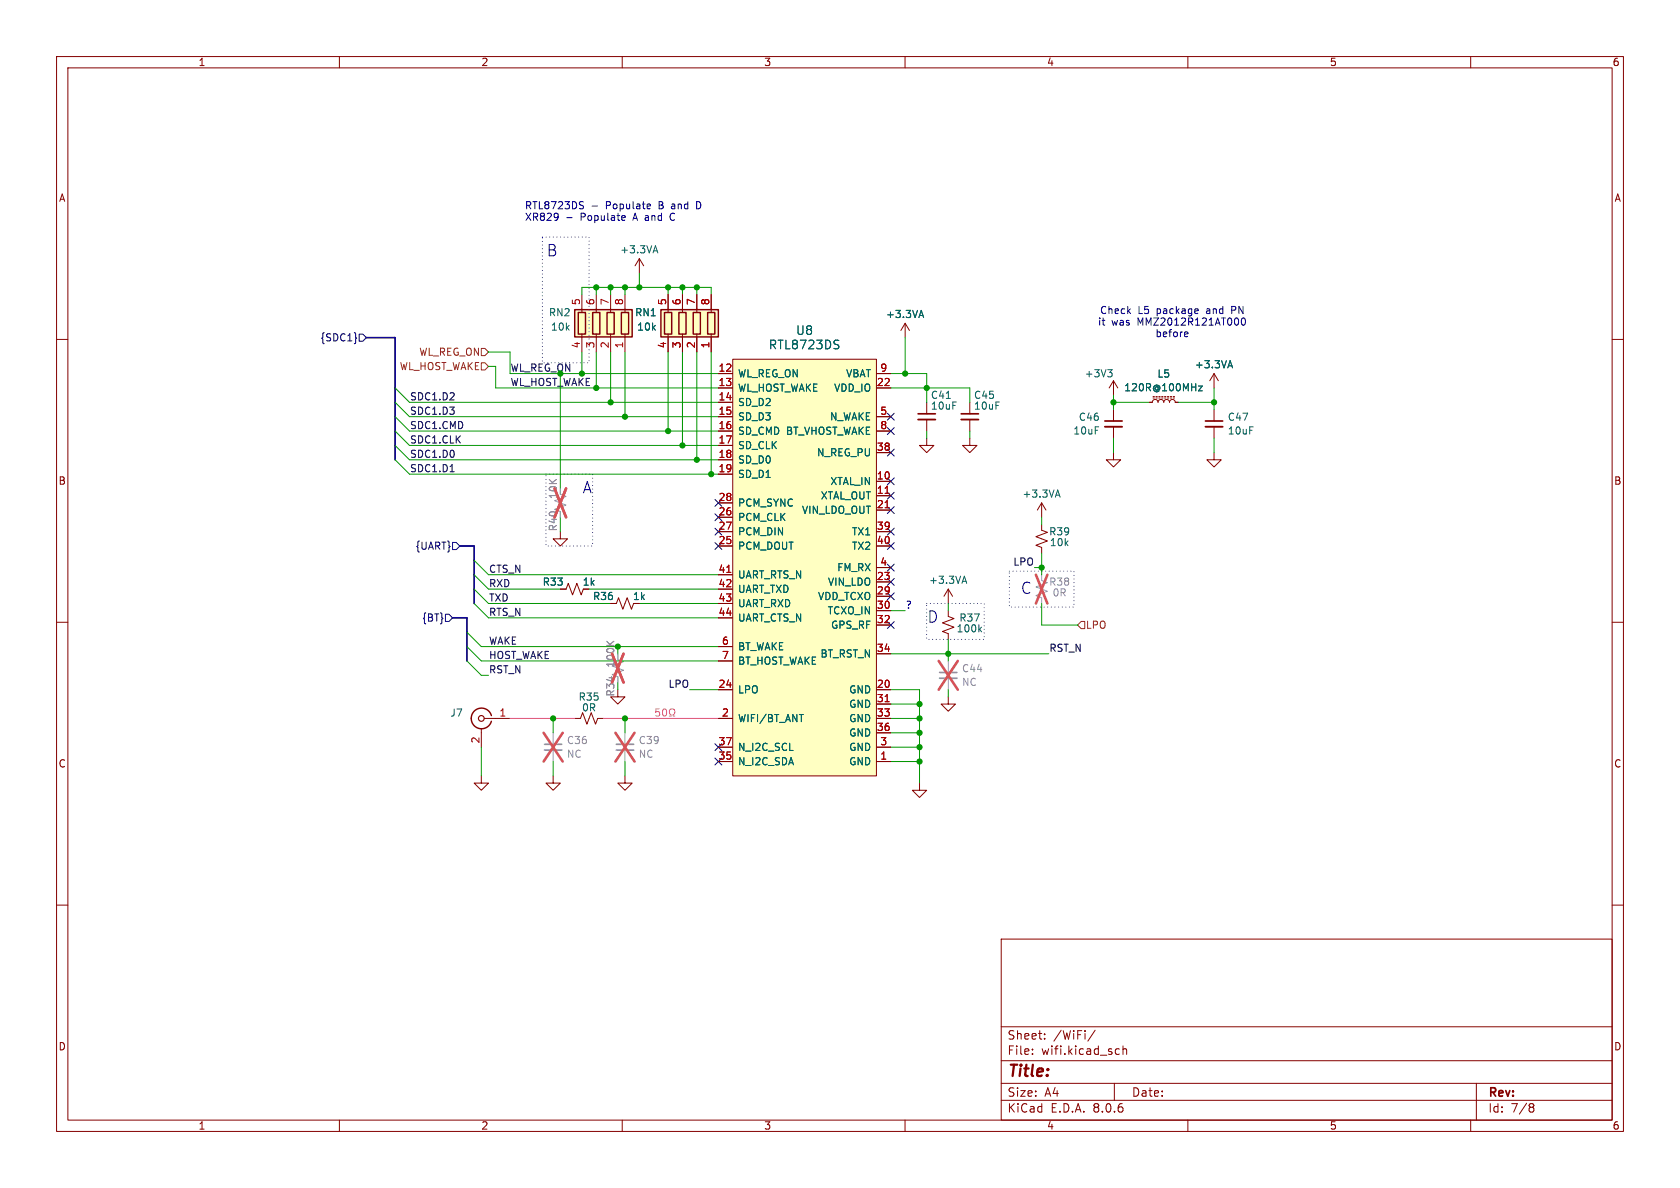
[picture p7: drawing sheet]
<svg xmlns="http://www.w3.org/2000/svg" width="297mm" height="210mm" viewBox="0 0 297 210" stroke-linecap="round" stroke-linejoin="round" font-family="sans-serif">
<g fill="none" stroke="#840000" stroke-width=".18">
<path d="M10 10h277v190h-277zM12 12h273v186h-273zM60 10v2M110 10v2M160 10v2M210 10v2M260 10v2M10 60h2M113 45.7l-.7 1.3M113 45.7v2.6M113 45.7l.8 1.3M160 57.2l-.7 1.2"/>
<path d="M160 57.2v2.5M160 57.2l.8 1.2M285 60h2M10 110h2M285 110h2M97.8 137.2v1.2h1.3l-1.3 1.3-1.3-1.3h1.3M10 160h2M285 160h2M177 166h108v32h-108zM60 198v2M110 198v2M160 198v2"/>
<path d="M177 194.5h108M177 191.5h108M177 187.5h108M177 181.5h108M182.5 186.3v.1M182.5 185.5v.1M184.7 183.6v.1M184.7 182.8v.1M193.6 182.1l-1.3 2M197 191.5v3M197.5 185.4l.4 .1M197.9 186.3l-.4 .1"/>
<path d="M198.5 185.5l.2-.1 .4 .1 .1 .9M198.5 184.9v1.5M210 198v2M260 198v2M261 191.5v6.5M270.6 195.1h.3l.3 .3-.3 .3M270.6 195.7h.3M270.9 195.7l.2 .2 .1 .4-.3 .3h-.3"/>
</g>
<path d="M115.6 44.3h.6M115.9 43.4l.4 1.3M162.6 55.8h.6M162.9 54.9l.4 1.2" fill="none" stroke="#006464" stroke-width=".18"/>
<path d="M96.3 132.6h3" fill="none" stroke="#a1a1a1" stroke-width=".33"/>
<path d="M96.3 131.6h3" fill="none" stroke="#a1a1a1" stroke-width=".3"/>
<path d="M97.8 129.5v2.1M97.8 132.6v2" fill="none" stroke="#a1a1a1" stroke-width=".18"/>
<path d="M96.1 129.5l3.4 5.1M99.5 129.5l-3.4 5.1" fill="none" stroke="#e65255" stroke-width=".46"/>
<path d="M129.5 63.5h25.4v73.7h-25.4z" fill="#ffffc2"/>
<g fill="none" stroke="#840000" stroke-width=".18">
<path d="M127 66h2.5M127 68.6h2.5M127 71.1h2.5M127 73.7h2.5M127 76.2h2.5M127 78.7h2.5M129.5 63.5h25.4v73.7h-25.4zM155 66h2.5M155 68.6h2.5M155 73.7h2.5M155 76.2h2.5M127 81.3h2.5"/>
<path d="M127 83.8h2.5M127 96.5h2.5M127 91.4h2.5M127 94h2.5M127 88.9h2.5M155 85.1h2.5M155 87.6h2.5M155 90.2h2.5M155 96.5h2.5M155 94h2.5M155 80h2.5M127 101.6h2.5"/>
<path d="M127 104.1h2.5M127 106.7h2.5M127 109.2h2.5M127 114.3h2.5M127 116.8h2.5M155 102.9h2.5M155 105.4h2.5M155 108h2.5M155 110.5h2.5M155 115.6h2.5M155 100.3h2.5M85.1 137.2v1.2h1.3l-1.3 1.3-1.3-1.3h1.3"/>
<path d="M85.1 128.8v3.3M85.6 127h4.6M109.2 121.9v1.3h1.3l-1.3 1.3-1.3-1.3h1.3M110.5 137.2v1.2h1.3l-1.3 1.3-1.3-1.3h1.3M127 134.6h2.5M127 127h2.5M127 121.9h2.5M127 132.1h2.5M155 134.6h2.5M155 127h2.5M155 121.9h2.5M155 132.1h2.5"/>
<path d="M155 124.5h2.5M155 129.5h2.5"/>
</g>
<path d="M156.5 87.2h.7M156.5 89.8h.7M128.5 101.2h.7M156.5 124h.7" fill="none" stroke="#a90000" stroke-width=".18"/>
<path d="M148 60.9l.3 .3-.1 .3-.2 .2M148.1 60.1l.2 .1M141.3 126.3h.7" fill="none" stroke="#006464" stroke-width=".18"/>
<path d="M109.2 116.6l1 .4-2 .7 2 .8-2 .8 1 .3M184.1 101.6v1l1.1 .4-2.1 .8 2.1 .7-2.1 .8 1 .4v1M110.5 129.5v2.1M110.5 132.6v2" fill="none" stroke="#a1a1a1" stroke-width=".18"/>
<path d="M108.2 115.6l2 5.1M110.2 115.6l-2 5.1M183.1 101.6l2.1 5.1M185.2 101.6l-2.1 5.1M108.8 129.5l3.4 5.1M112.2 129.5l-3.4 5.1" fill="none" stroke="#e65255" stroke-width=".46"/>
<path d="M109 132.6h3" fill="none" stroke="#a1a1a1" stroke-width=".33"/>
<path d="M109 131.6h3" fill="none" stroke="#a1a1a1" stroke-width=".3"/>
<path d="M86.9 126.5a1.81 1.81 0 0 0-2.8-1 1.81 1.81 0 0 0 0 3 1.81 1.81 0 0 0 2.8-1" fill="none" stroke="#840000" stroke-width=".25"/>
<circle cx="85.1" cy="127" r=".51" fill="none" stroke="#840000" stroke-width=".2"/>
<path d="M107.3 113.4l.7 .7M108.5 113.4l-.7 .5" fill="none" stroke="#989898" stroke-width=".18"/>
<path d="M116.8 54.7h10.2v4.9h-10.2z" fill="#ffffc2"/>
<path d="M116.8 54.7h10.2v4.9h-10.2zM117.5 55.2h1.2v3.9h-1.2zM120 55.2h1.3v3.9h-1.3zM122.6 55.2h1.2v3.9h-1.2zM125.1 55.2h1.3v3.9h-1.3z" fill="none" stroke="#840000" stroke-width=".25"/>
<path d="M118.1 52.1v3.1M118.1 59.1v3.1M120.6 52.1v3.1M120.6 59.1v3.1M123.2 52.1v3.1M123.2 59.1v3.1M125.7 52.1v3.1M125.7 59.1v3.1" fill="none" stroke="#840000" stroke-width=".18"/>
<path d="M101.6 54.7h10.2v4.9h-10.2z" fill="#ffffc2"/>
<path d="M101.6 54.7h10.2v4.9h-10.2zM102.2 55.2h1.3v3.9h-1.3zM104.8 55.2h1.2v3.9h-1.2zM107.3 55.2h1.3v3.9h-1.3zM109.9 55.2h1.2v3.9h-1.2z" fill="none" stroke="#840000" stroke-width=".25"/>
<g fill="none" stroke="#840000" stroke-width=".18">
<path d="M102.9 52.1v3.1M102.9 59.1v3.1M105.4 52.1v3.1M105.4 59.1v3.1M107.9 52.1v3.1M107.9 59.1v3.1M110.5 52.1v3.1M110.5 59.1v3.1M118.1 52.1v2.5M118.1 59.7v2.5M120.6 52.1v2.5M120.6 59.7v2.5"/>
<path d="M123.2 52.1v2.5M123.2 59.7v2.5M125.7 52.1v2.5M125.7 59.7v2.5M127 71.1h2.5M127 66h2.5M127 68.6h2.5M127 73.7h2.5M127 76.2h2.5M127 78.7h2.5M155 66h2.5M155 68.6h2.5"/>
<path d="M155 73.7h2.5M155 76.2h2.5M163.8 77.5v1.2h1.3l-1.3 1.3-1.2-1.3h1.2M163.8 71.1v2.1M163.8 74.2v2M171.4 77.5v1.2h1.3l-1.3 1.3-1.2-1.3h1.2M171.4 71.1v2.1M171.4 74.2v2M196.8 67.3l-.7 1.3M196.8 67.3v2.6M196.8 72.4v2M196.8 75.4v2.1"/>
<path d="M196.8 67.3l.8 1.3M203.2 71.1h.5l.2-.3 .3-.2 .4 .2 .1 .3 .2-.3 .3-.2 .4 .2 .1 .3 .2-.3 .3-.2 .4 .2 .2 .3 .1-.3 .4-.2 .3 .2 .2 .3h.5M203.8 70.4h.3M203.8 70.1h.3M204.3 70.4h.3M204.3 70.1h.3M204.9 70.4h.2M204.9 70.1h.2M205.4 70.4h.2M205.4 70.1h.2M205.9 70.4h.2M205.9 70.1h.2"/>
<path d="M206.4 70.4h.2M206.4 70.1h.2M206.9 70.4h.2M206.9 70.1h.2M207.4 70.4h.2M207.4 70.1h.2M214.6 66l-.7 1.3M214.6 66v2.6M214.6 72.4v2M214.6 75.4v2.1M214.6 66l.8 1.3M99.1 94v1.3h1.2l-1.2 1.2-1.3-1.2h1.3"/>
<path d="M127 81.3h2.5M127 83.8h2.5M127 96.5h2.5M127 91.4h2.5M127 94h2.5M127 88.9h2.5M155 85.1h2.5M155 87.6h2.5M155 90.2h2.5M155 96.5h2.5M155 94h2.5M155 80h2.5"/>
<path d="M184.1 92.7v1l1.1 .4-2.1 .8 2.1 .7-2.1 .8 1 .4v1M184.1 88.9v2.5M184.1 88.9l-.7 1.3M184.1 88.9l.8 1.3M196.8 80v1.3h1.3l-1.3 1.3-1.2-1.3h1.2M214.6 80v1.3h1.3l-1.3 1.3-1.2-1.3h1.2M99.1 104.1h1l.4-1 .7 2.1 .8-2.1 .7 2.1 .4-1.1M107.9 106.7h1.1l.3-1 .8 2 .8-2 .7 2 .4-1M127 106.7h2.5M127 104.1h2.5M127 101.6h2.5M127 109.2h2.5"/>
<path d="M127 114.3h2.5M127 116.8h2.5M155 102.9h2.5M155 105.4h2.5M155 108h2.5M155 110.5h2.5M155 115.6h2.5M155 100.3h2.5M167.6 108v1l1.1 .3-2.1 .8 2.1 .8-2.1 .7 1 .4v1M167.6 104.1v2.6M167.6 104.1l-.7 1.3M167.6 104.1l.8 1.3"/>
<path d="M101.6 127h1l.4-1 .8 2 .7-2 .8 2 .4-1h1M127 127h2.5M127 134.6h2.5M127 121.9h2.5M127 132.1h2.5M155 127h2.5M155 134.6h2.5M155 121.9h2.5M155 132.1h2.5M155 124.5h2.5M155 129.5h2.5M162.6 138.4v1.3h1.2l-1.2 1.3-1.3-1.3h1.3"/>
<path d="M167.6 123.2v1.3h1.3l-1.3 1.2-1.2-1.2h1.2"/>
</g>
<g fill="none" stroke="#006464" stroke-width=".18">
<path d="M162.6 55.8h.6M162.9 54.9l.4 1.2M148 60.9l.3 .3-.1 .3-.2 .2M148.1 60.1l.2 .1M167.3 70.4h.7M195.8 65.3h.8l-.4 .5M196.4 65.8l.2 .3v.3l-.2 .2M211.9 68.2h.6l-.6 .9h.6M217.2 64.7h.6M217.5 63.8l.4 1.2M186.7 87.5h.6M187 86.6l.4 1.3"/>
<path d="M170.2 102.8h.6M170.5 101.9l.4 1.2M173.2 111.2l.3 .5M173.5 110.9l-.4 .4M141.3 126.3h.7"/>
</g>
<path d="M99.1 87.4l1 .4-2.1 .7 2.1 .8-2.1 .7 1.1 .4M167.6 116.8v2.1M167.6 119.9v2" fill="none" stroke="#a1a1a1" stroke-width=".18"/>
<path d="M98 86.4l2.1 5M100.1 86.4l-2.1 5M108.2 115.6l2 5.1M110.2 115.6l-2 5.1M166 116.8l3.3 5.1M169.3 116.8l-3.3 5.1" fill="none" stroke="#e65255" stroke-width=".46"/>
<path d="M162.3 74.2h3.1M169.9 74.2h3.1M195.3 75.4h3.1M213.1 75.4h3.1" fill="none" stroke="#840000" stroke-width=".33"/>
<path d="M162.3 73.2h3.1M169.9 73.2h3.1M195.3 74.4h3.1M213.1 74.4h3.1" fill="none" stroke="#840000" stroke-width=".3"/>
<path d="M166.1 119.9h3.1" fill="none" stroke="#a1a1a1" stroke-width=".33"/>
<path d="M166.1 118.9h3.1" fill="none" stroke="#a1a1a1" stroke-width=".3"/>
<g fill="none" stroke="#000084" stroke-width=".18">
<path d="M62.9 59.7l.2 .1h-.2M63.5 59.1h.6l.7 .6-.7 .6h-.6zM156.9 75.6l1.2 1.2M156.9 73.1l1.2 1.2M156.9 79.4l1.2 1.2M158.1 75.6l-1.2 1.2M158.1 73.1l-1.2 1.2M158.1 79.4l-1.2 1.2M80 95.9h.6l.7 .6-.7 .7h-.6zM126.4 93.4l1.2 1.2M126.4 88.3l1.2 1.2M126.4 90.8l1.2 1.2"/>
<path d="M126.4 95.9l1.2 1.2M127.6 93.4l-1.2 1.2M127.6 88.3l-1.2 1.2M127.6 90.8l-1.2 1.2M127.6 95.9l-1.2 1.2M156.9 87l1.2 1.2M156.9 89.6l1.2 1.2M156.9 84.5l1.2 1.2M156.9 99.7l1.2 1.2M156.9 95.9l1.2 1.2M156.9 93.4l1.2 1.2M158.1 87l-1.2 1.2"/>
<path d="M158.1 89.6l-1.2 1.2M158.1 84.5l-1.2 1.2M158.1 99.7l-1.2 1.2M158.1 95.9l-1.2 1.2M158.1 93.4l-1.2 1.2M78.7 108.6h.7l.6 .6-.6 .7h-.7zM156.9 102.3l1.2 1.2M156.9 109.9l1.2 1.2M156.9 104.8l1.2 1.2M158.1 102.3l-1.2 1.2M158.1 109.9l-1.2 1.2M158.1 104.8l-1.2 1.2"/>
<path d="M126.4 134l1.2 1.2M126.4 131.5l1.2 1.2M127.6 134l-1.2 1.2M127.6 131.5l-1.2 1.2"/>
</g>
<path d="M85.1 64.1h.6l.7 .7-.7 .6h-.6zM85.1 61.6h.6l.7 .6-.7 .7h-.6zM191.1 109.9h.7v1.2h-.7l-.6-.6z" fill="none" stroke="#725600" stroke-width=".18"/>
<path d="M79.6 83.4h.7" fill="none" stroke="#0f0f0f" stroke-width=".18"/>
<path d="M90.2 127h11.4M106.7 127h20.3M116.6 125.3h-.6l-.1 .6 .2-.1 .4 .1 .1 .1v.5l-.2 .1-.5-.1M117.3 125.4l.1-.1a.68 .68 0 0 1 .5 .7 .68 .68 0 0 1-.5 .6 .84 .84 0 0 1-.1-1.2zM118.3 126.6h.3v-.3a.54 .54 0 0 1-.2-.7 .54 .54 0 0 1 .7-.2 .58 .58 0 0 1-.1 .9v.3h.3" fill="none" stroke="#f319ff" stroke-width=".18"/>
<g fill="none" stroke="#0000c2" stroke-width=".18">
<path d="M98.6 37.8v.9M98.7 38.2l-.1 .2M100.2 38.5h1M102.9 36.3l.3 .2-.3 .4M103 35.6l.2 .1M104.7 36.4h.9M110.1 38.1l.4 .1v.2l-.6 .1M110.5 38.9l-.4 .1M114.6 36.1h.3l.1 .3-.6 .1M114.9 36.9h-.3M118.7 37.7l-.2 .5 .2 .7M123.5 35.6h-.3v1.3h.3"/>
<path d="M209.6 58.7h.4v.3l-.6 .1M210 59.5h-.4M211.8 54.6v.3l-.6 .1M219.6 56.3a.68 .68 0 0 0 .3 1.2l.2-.1 .1-.4-.1-.7"/>
</g>
<path d="M95.9 41.9h8.2v22.2h-8.2zM96.5 83.8h8.3v12.7h-8.3zM163.8 106.7h10.2v6.3h-10.2zM178.4 101h11.5v6.3h-11.5z" fill="none" stroke="#0000c2" stroke-width=".18" stroke-dasharray="0 .6"/>
<path d="M64.8 59.7h5v21.6M81.3 96.5h2.5v10.2M80 109.2h2.5v7.6" fill="none" stroke="#000084" stroke-width=".3"/>
<g fill="none" stroke="#009600" stroke-width=".18">
<path d="M102.9 52.1v-1.3h22.8v1.3M105.4 50.8v1.3M107.9 50.8v1.3M110.5 50.8v1.3M113 48.3v2.5M118.1 50.8v1.3M120.6 50.8v1.3M123.2 50.8v1.3M160 59.7v6.3M69.8 76.2l2.6 2.5h54.6M69.8 78.7l2.6 2.6h54.6M69.8 71.1l2.6 2.6h54.6"/>
<path d="M69.8 73.7l2.6 2.5h54.6M69.8 68.6l2.6 2.5h54.6M86.4 64.8h1.2v3.8h39.4M86.4 62.2h3.8v3.8h36.8M99.1 66v20.4M102.9 62.2v3.8M105.4 62.2v6.4M107.9 62.2v8.9M110.5 62.2v11.5M118.1 62.2v14M120.6 62.2v16.5M123.2 62.2v19.1"/>
<path d="M125.7 62.2v21.6M157.5 66h6.3v5.1M157.5 68.6h13.9v2.5M163.8 76.2v1.3M171.4 76.2v1.3M196.8 71.1h6.4M196.8 69.9v2.5M196.8 77.5v2.5M208.3 71.1h6.3M214.6 68.6v3.8M214.6 77.5v2.5M69.8 81.3l2.6 2.5h54.6"/>
<path d="M83.8 99.1l2.6 2.5h40.6M184.1 91.4v1.3M184.1 97.8v3.8M82.5 111.8l2.6 2.5h41.9M82.5 116.8l2.6 2.6h1.3M82.5 114.3l2.6 2.5h41.9M83.8 101.6l2.6 2.5h12.7M83.8 104.1l2.6 2.6h21.5M83.8 106.7l2.6 2.5h40.6M104.1 104.1h22.9M113 106.7h14M157.5 108h2.5"/>
<path d="M157.5 115.6h27.9M167.6 106.7v1.3M167.6 113v3.8M182.9 100.3h1.2M184.1 106.7v3.8h6.4M85.1 132.1v5.1M97.8 127v2.5M97.8 134.6v2.6M110.5 127v2.5M110.5 134.6v2.6M121.9 121.9h5.1M157.5 121.9h5.1v16.5"/>
<path d="M157.5 127h5.1M157.5 129.5h5.1M157.5 124.5h5.1M157.5 134.6h5.1M157.5 132.1h5.1M167.6 121.9v1.3"/>
</g>
<path d="M156.5 87.2h.7M156.5 89.8h.7M128.5 101.2h.7M156.5 124h.7" fill="none" stroke="#a90000" stroke-width=".18"/>
<path d="M107.3 113.4l.7 .7M108.5 113.4l-.7 .5" fill="none" stroke="#989898" stroke-width=".18"/>
<g fill="#009600" stroke="#009600" stroke-width=".18">
<circle cx="123.2" cy="81.3" r=".46"/>
<circle cx="125.7" cy="83.8" r=".46"/>
<circle cx="110.5" cy="127" r=".46"/>
<circle cx="167.6" cy="115.6" r=".46"/>
<circle cx="162.6" cy="132.1" r=".46"/>
<circle cx="162.6" cy="134.6" r=".46"/>
<circle cx="162.6" cy="124.5" r=".46"/>
<circle cx="162.6" cy="129.5" r=".46"/>
<circle cx="162.6" cy="127" r=".46"/>
<circle cx="110.5" cy="73.7" r=".46"/>
<circle cx="120.6" cy="78.7" r=".46"/>
<circle cx="118.1" cy="76.2" r=".46"/>
<circle cx="105.4" cy="68.6" r=".46"/>
<circle cx="107.9" cy="71.1" r=".46"/>
<circle cx="102.9" cy="66" r=".46"/>
<circle cx="163.8" cy="68.6" r=".46"/>
<circle cx="160" cy="66" r=".46"/>
<circle cx="196.8" cy="71.1" r=".46"/>
<circle cx="184.1" cy="100.3" r=".46"/>
<circle cx="214.6" cy="71.1" r=".46"/>
<circle cx="109.2" cy="114.3" r=".46"/>
<circle cx="97.8" cy="127" r=".46"/>
<circle cx="107.9" cy="50.8" r=".46"/>
<circle cx="105.4" cy="50.8" r=".46"/>
<circle cx="113" cy="50.8" r=".46"/>
<circle cx="118.1" cy="50.8" r=".46"/>
<circle cx="120.6" cy="50.8" r=".46"/>
<circle cx="123.2" cy="50.8" r=".46"/>
<circle cx="110.5" cy="50.8" r=".46"/>
</g>
<g font-size="2.8" fill="#0000c2">
<text x="96.5" y="45.5">B</text>
<text x="102.9" y="87.4">A</text>
<text x="180.3" y="105.2">C</text>
<text x="163.8" y="110.2">D</text>
</g>
<text font-size="2.8" fill="#840000" x="178" y="190.9">Title:</text>
<g font-size="2.1" fill="#006464">
<text x="140.6" y="59.4">U8</text>
<text x="135.8" y="62">RTL8723DS</text>
</g>
<g font-size="2.1" fill="#840000">
<text x="178" y="184">Sheet:</text>
<text x="186.2" y="184">/WiFi/</text>
<text x="178" y="186.7">File:</text>
<text x="184.1" y="186.7">wifi.kicad_sch</text>
<text x="178" y="196.9">KiCad</text>
<text x="178" y="194.1">Size:</text>
<text x="184.7" y="194.1">A4</text>
<text x="185.7" y="196.9">E.D.A.</text>
<text x="193.3" y="196.9">8.0.6</text>
<text x="200" y="194.1">Date:</text>
<text x="263" y="194.3">Rev:</text>
<text x="263" y="196.9">Id:</text>
<text x="267.1" y="196.9">7/8</text>
</g>
<g font-size="1.8" fill="#840000">
<text x="35" y="11.9">1</text>
<text x="85" y="11.9">2</text>
<text x="135" y="11.9">3</text>
<text x="185" y="11.9">4</text>
<text x="235" y="11.9">5</text>
<text x="285" y="11.9">6</text>
<text x="10.3" y="35.9">A</text>
<text x="285.3" y="35.9">A</text>
<text x="10.3" y="85.9">B</text>
<text x="285.3" y="85.9">B</text>
<text x="102.9" y="103.7">1k</text>
<text x="111.8" y="106.3">1k</text>
<text x="10.3" y="135.9">C</text>
<text x="285.3" y="135.9">C</text>
<text x="10.3" y="185.9">D</text>
<text x="285.3" y="185.9">D</text>
<text x="35" y="199.9">1</text>
<text x="85" y="199.9">2</text>
<text x="135" y="199.9">3</text>
<text x="185" y="199.9">4</text>
<text x="235" y="199.9">5</text>
<text x="285" y="199.9">6</text>
</g>
<g font-size="1.8" fill="#0000c2">
<text x="92.7" y="37.1">RTL8723DS</text>
<text x="92.7" y="39.1">XR829</text>
<text x="102.7" y="39.1">Populate</text>
<text x="107.2" y="37.1">Populate</text>
<text x="112.2" y="39.1">A and</text>
<text x="116.7" y="37.1">B</text>
<text x="119.1" y="39.1">C</text>
<text x="119.2" y="37.1">and</text>
<text x="123.8" y="37.1">D</text>
<text x="194" y="57.8">it</text>
<text x="194.4" y="55.7">Check</text>
<text x="196.5" y="57.8">was</text>
<text x="201.2" y="55.7">L5</text>
<text x="201.2" y="57.8">MMZ2012R121AT000</text>
<text x="204.2" y="59.8">before</text>
<text x="204.6" y="55.7">package</text>
<text x="213.5" y="55.7">and</text>
<text x="218.2" y="55.7">PN</text>
<text x="160" y="107.7">?</text>
</g>
<g font-size="1.8" fill="#006464">
<text x="109.5" y="45">+3.3VA</text>
<text x="96.9" y="56.1">RN2</text>
<text x="97.3" y="58.6">10k</text>
<text x="112.2" y="56.1">RN1</text>
<text x="112.5" y="58.6">10k</text>
<text x="156.5" y="56.4">+3.3VA</text>
<text x="211.1" y="65.3">+3.3VA</text>
<text x="130.4" y="66.9">WL_REG_ON</text>
<text x="130.4" y="69.4">WL_HOST_WAKE</text>
<text x="130.4" y="72">SD_D2</text>
<text x="147.4" y="69.4">VDD_IO</text>
<text x="149.5" y="66.9">VBAT</text>
<text x="164.5" y="70.7">C41</text>
<text x="172.1" y="70.7">C45</text>
<text x="191.7" y="66.9">+3V3</text>
<text x="198.7" y="69.4">120R@100MHz</text>
<text x="204.5" y="67">L5</text>
<text x="130.4" y="74.5">SD_D3</text>
<text x="130.4" y="77.1">SD_CMD BT_VHOST_WAKE</text>
<text x="146.6" y="74.5">N_WAKE</text>
<text x="164.5" y="72.6">10uF</text>
<text x="172.1" y="72.6">10uF</text>
<text x="189.7" y="77">10uF</text>
<text x="190.6" y="74.6">C46</text>
<text x="217" y="74.6">C47</text>
<text x="217" y="77">10uF</text>
<text x="130.4" y="79.6">SD_CLK</text>
<text x="130.4" y="82.1">SD_D0</text>
<text x="144.3" y="80.9">N_REG_PU</text>
<text x="130.4" y="84.7">SD_D1</text>
<text x="130.4" y="89.8">PCM_SYNC</text>
<text x="145" y="88.5">XTAL_OUT</text>
<text x="146.7" y="86">XTAL_IN</text>
<text x="180.7" y="88.2">+3.3VA</text>
<text x="130.4" y="92.3">PCM_CLK</text>
<text x="130.4" y="94.8">PCM_DIN</text>
<text x="141.7" y="91">VIN_LDO_OUT</text>
<text x="150.5" y="94.8">TX1</text>
<text x="185.4" y="94.8">R39</text>
<text x="130.4" y="97.4">PCM_DOUT</text>
<text x="147.9" y="101.2">FM_RX</text>
<text x="150.5" y="97.4">TX2</text>
<text x="185.5" y="96.7">10k</text>
<text x="95.8" y="103.7">R33</text>
<text x="104.7" y="106.3">R36</text>
<text x="130.4" y="102.5">UART_RTS_N</text>
<text x="130.4" y="105">UART_TXD</text>
<text x="130.4" y="107.5">UART_RXD</text>
<text x="144.5" y="106.3">VDD_TCXO</text>
<text x="146.3" y="103.7">VIN_LDO</text>
<text x="164.2" y="103.4">+3.3VA</text>
<text x="130.4" y="110.1">UART_CTS_N</text>
<text x="146.2" y="108.8">TCXO_IN</text>
<text x="146.8" y="111.4">GPS_RF</text>
<text x="169" y="112">100k</text>
<text x="169.5" y="110.1">R37</text>
<text x="130.4" y="115.2">BT_WAKE</text>
<text x="130.4" y="117.7">BT_HOST_WAKE</text>
<text x="144.9" y="116.4">BT_RST_N</text>
<text x="102.2" y="124.1">R35</text>
<text x="102.8" y="126">0R</text>
<text x="130.4" y="122.8">LPO</text>
<text x="150" y="122.8">GND</text>
<text x="150" y="125.3">GND</text>
<text x="79.5" y="126.9">J7</text>
<text x="130.4" y="127.9">WIFI/BT_ANT</text>
<text x="150" y="127.9">GND</text>
<text x="150" y="130.4">GND</text>
<text x="130.4" y="135.5">N_I2C_SDA</text>
<text x="130.4" y="132.9">N_I2C_SCL</text>
<text x="150" y="135.5">GND</text>
<text x="150" y="132.9">GND</text>
</g>
<g font-size="1.8" fill="#a90000">
<text x="102.6" y="54" transform="rotate(-90 102.6 54)">5</text>
<text x="105.2" y="54" transform="rotate(-90 105.2 54)">6</text>
<text x="107.7" y="54" transform="rotate(-90 107.7 54)">7</text>
<text x="110.2" y="54" transform="rotate(-90 110.2 54)">8</text>
<text x="117.9" y="54" transform="rotate(-90 117.9 54)">5</text>
<text x="120.4" y="54" transform="rotate(-90 120.4 54)">6</text>
<text x="122.9" y="54" transform="rotate(-90 122.9 54)">7</text>
<text x="125.5" y="54" transform="rotate(-90 125.5 54)">8</text>
<text x="102.6" y="61.7" transform="rotate(-90 102.6 61.7)">4</text>
<text x="105.2" y="61.7" transform="rotate(-90 105.2 61.7)">3</text>
<text x="107.7" y="61.7" transform="rotate(-90 107.7 61.7)">2</text>
<text x="110.2" y="61.7" transform="rotate(-90 110.2 61.7)">1</text>
<text x="117.9" y="61.7" transform="rotate(-90 117.9 61.7)">4</text>
<text x="120.4" y="61.7" transform="rotate(-90 120.4 61.7)">3</text>
<text x="122.9" y="61.7" transform="rotate(-90 122.9 61.7)">2</text>
<text x="125.5" y="61.7" transform="rotate(-90 125.5 61.7)">1</text>
<text x="126.9" y="65.8">12</text>
<text x="155.5" y="65.8">9</text>
<text x="126.9" y="68.3">13</text>
<text x="126.9" y="70.9">14</text>
<text x="154.9" y="68.3">22</text>
<text x="126.9" y="73.4">15</text>
<text x="126.9" y="75.9">16</text>
<text x="155.5" y="73.4">5</text>
<text x="155.5" y="75.9">8</text>
<text x="126.9" y="78.5">17</text>
<text x="126.9" y="81">18</text>
<text x="126.9" y="83.6">19</text>
<text x="154.9" y="79.8">38</text>
<text x="126.9" y="88.6">28</text>
<text x="154.9" y="84.8">10</text>
<text x="154.9" y="87.4">11</text>
<text x="154.9" y="89.9">21</text>
<text x="126.9" y="91.2">26</text>
<text x="126.9" y="93.7">27</text>
<text x="154.9" y="93.7">39</text>
<text x="126.9" y="96.3">25</text>
<text x="126.9" y="101.3">41</text>
<text x="154.9" y="96.3">40</text>
<text x="155.5" y="100.1">4</text>
<text x="126.9" y="103.9">42</text>
<text x="126.9" y="106.4">43</text>
<text x="154.9" y="102.6">23</text>
<text x="154.9" y="105.2">29</text>
<text x="154.9" y="107.7">30</text>
<text x="126.9" y="109">44</text>
<text x="154.9" y="110.2">32</text>
<text x="127.5" y="114">6</text>
<text x="127.5" y="116.6">7</text>
<text x="154.9" y="115.3">34</text>
<text x="126.9" y="121.7">24</text>
<text x="154.9" y="121.7">20</text>
<text x="154.9" y="124.2">31</text>
<text x="84.8" y="131.5" transform="rotate(-90 84.8 131.5)">2</text>
<text x="88.2" y="126.7">1</text>
<text x="126.9" y="131.8">37</text>
<text x="127.5" y="126.7">2</text>
<text x="154.9" y="126.7">33</text>
<text x="154.9" y="129.3">36</text>
<text x="155.5" y="131.8">3</text>
<text x="126.9" y="134.4">35</text>
<text x="155.5" y="134.4">1</text>
</g>
<g font-size="1.8" fill="#000084">
<text x="56.5" y="60.6">{SDC1}</text>
<text x="73.4" y="97.4">{UART}</text>
<text x="74.5" y="110.1">{BT}</text>
</g>
<g font-size="1.8" fill="#725600">
<text x="70.6" y="65.6">WL_HOST_WAKE</text>
<text x="74" y="63.1">WL_REG_ON</text>
<text x="191.9" y="111.4">LPO</text>
</g>
<text font-size="1.8" fill="#009600" x="90.2" y="65.8">WL_REG_ON</text>
<g font-size="1.8" fill="#0f0f0f">
<text x="72.4" y="70.9">SDC1.D2</text>
<text x="90.2" y="68.3">WL_HOST_WAKE</text>
<text x="72.4" y="73.4">SDC1.D3</text>
<text x="72.4" y="75.9">SDC1.CMD</text>
<text x="72.4" y="78.5">SDC1.CLK</text>
<text x="72.4" y="81">SDC1.D0</text>
<text x="72.4" y="83.6">SDC1.D1</text>
<text x="86.4" y="101.3">CTS_N</text>
<text x="179" y="100.1">LPO</text>
<text x="86.4" y="106.4">TXD</text>
<text x="86.4" y="103.9">RXD</text>
<text x="86.4" y="109">RTS_N</text>
<text x="86.4" y="116.6">HOST_WAKE</text>
<text x="86.4" y="119.1">RST_N</text>
<text x="86.4" y="114">WAKE</text>
<text x="185.4" y="115.3">RST_N</text>
<text x="118.1" y="121.7">LPO</text>
</g>
<g font-size="1.8" fill="#a1a1a1">
<text x="98.7" y="88.3" transform="rotate(-90 98.7 88.3)">10K</text>
<text x="98.7" y="94" transform="rotate(-90 98.7 94)">R40</text>
<text x="108.8" y="118.1" transform="rotate(-90 108.8 118.1)">100K</text>
<text x="108.8" y="123.2" transform="rotate(-90 108.8 123.2)">R34</text>
</g>
<g font-size="1.8" fill="#989898">
<text x="185.4" y="103.7">R38</text>
<text x="186" y="105.6">0R</text>
<text x="170" y="119">C44</text>
<text x="170" y="121.5">NC</text>
<text x="100.1" y="131.7">C36</text>
<text x="112.8" y="131.7">C39</text>
<text x="100.1" y="134.2">NC</text>
<text x="112.8" y="134.2">NC</text>
</g>
</svg>
